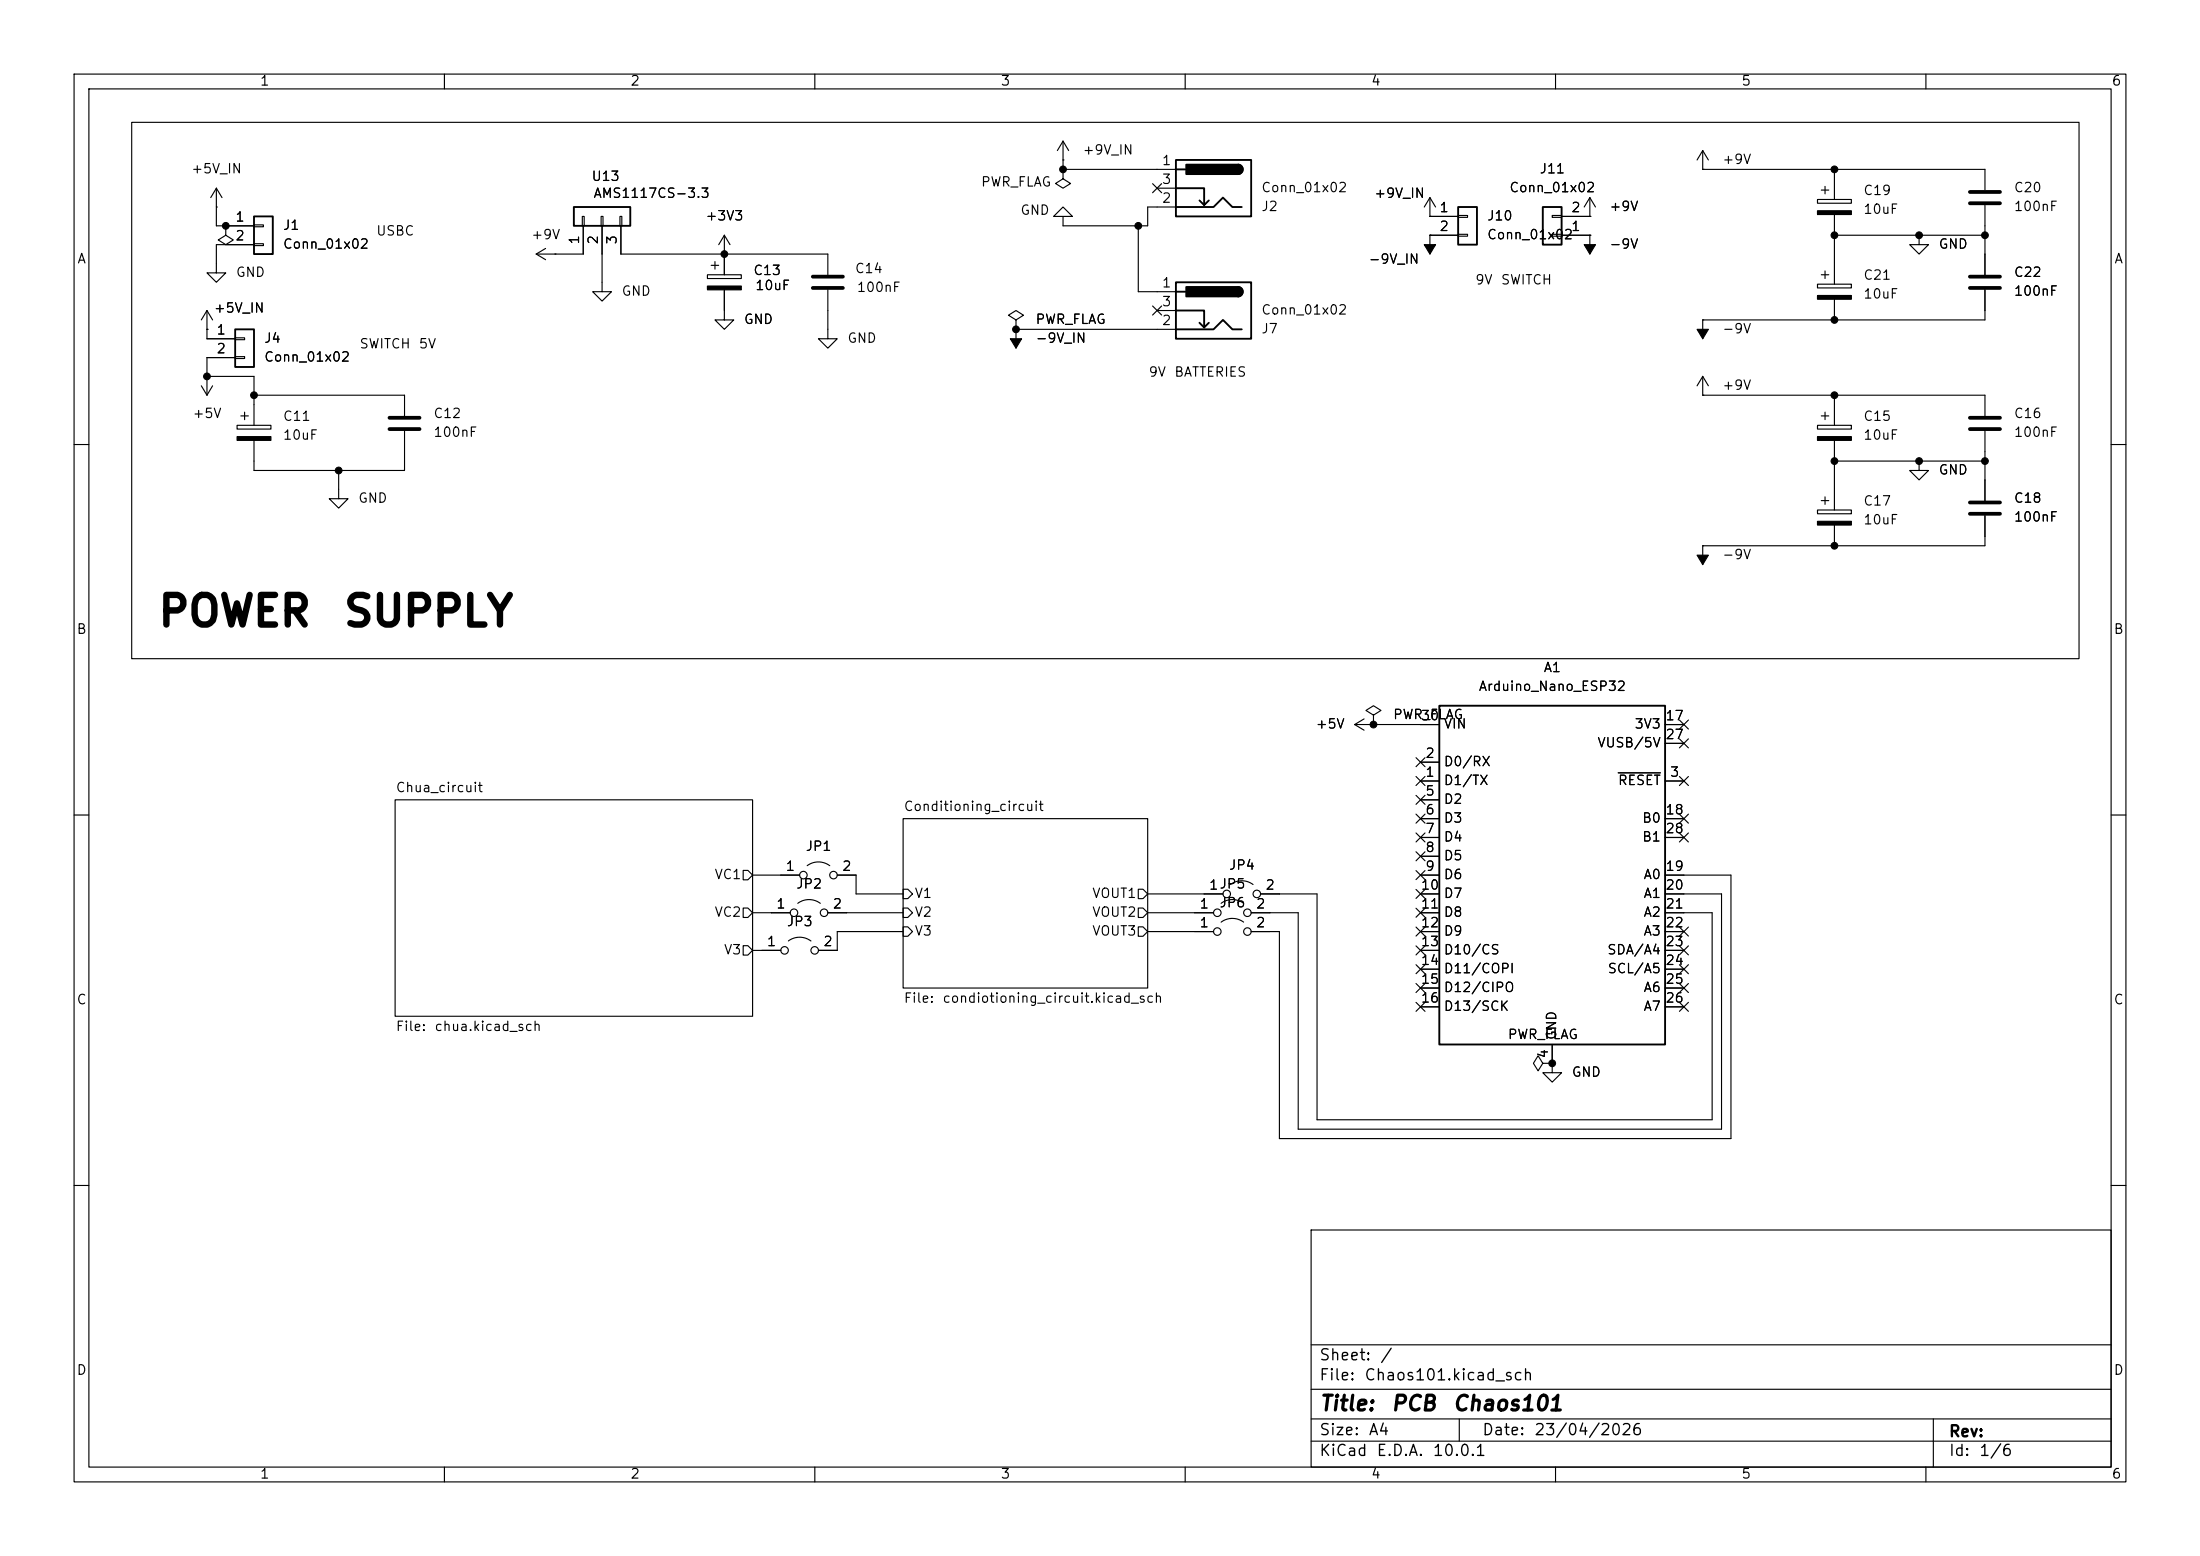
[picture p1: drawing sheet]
<svg xmlns="http://www.w3.org/2000/svg" width="297mm" height="210mm" viewBox="0 0 297 210" stroke-linecap="round" stroke-linejoin="round" font-family="sans-serif">
<g fill="none" stroke="#000" stroke-width=".15">
<path d="M10 10h277v190h-277zM12 12h273v186h-273zM17.8 16.5h262.9v72.4h-262.9zM60 10v2M110 10v2M143.5 19.1l-.8 1.2M143.5 19.1l.8 1.2M143.5 19.1v3.8M160 10v2M210 10v2M260 10v2M29.2 27.9h.1"/>
<path d="M29.2 25.4v5.1h5.1M29.2 25.4l-.8 1.3M29.2 25.4l.8 1.3M30.5 30.5v1.3l1 .6-1 .6-1-.6 1-.6M30.5 30.5h.1M34.3 30.4h1.3v.2h-1.3zM34.3 32.9h1.3v.2h-1.3zM34.3 33h-5.1v3.8h1.3l-1.3 1.3-1.3-1.3h1.3M72.4 34.3l1.3 .8M73.7 33.5l-1.3 .8M74.9 34.3h.1M78.6 29.2h.3v1.3h-.3z"/>
<path d="M78.7 30.5v3.8h-6.3M81.2 29.2h.2v1.3h-.2zM81.3 30.5v8.9h1.2l-1.2 1.2-1.3-1.2h1.3M83.7 29.2h.2v1.3h-.2zM83.8 30.5v3.8h28v2.8M95.5 37.1h4.6v.5h-4.6zM96 35.8h1M96.5 35.3v1M97.8 34.3h.1M97.8 39.1v4.1h1.3l-1.3 1.3-1.3-1.3h1.3M97.8 31.8l-.8 1.2M97.8 31.8l.8 1.2"/>
<path d="M97.8 31.8v5.3M111.8 39.1v6.6h1.2l-1.2 1.3-1.3-1.3h1.3M143.5 22.9v1.2l1 .7-1 .6-1-.6 1-.7M143.5 22.9h.1M143.5 21.6h.1M143.5 22.9h15.2M153.7 30.5v8.9h5M155.6 24.8l1.2 1.2M156.2 25.4h2.5M156.8 24.8l-1.2 1.2M158.7 27.9h-3.8v2.6h-11.4v-1.3h-1.3l1.3-1.3 1.3 1.3h-1.3M193 31.8h.1"/>
<path d="M193 29.2h.1M193 26.7v2.5M193 31.8v2.5M193 29.2h3.8M193 31.8h3.8M193 26.7l-.7 1.2M193 26.7l.8 1.2M196.8 29.1h1.3v.2h-1.3zM196.8 31.6h1.3v.3h-1.3zM209.5 31.6h1.3v.3h-1.3zM209.5 29.1h1.3v.2h-1.3zM210.8 29.2h3.8"/>
<path d="M210.8 31.8h3.8M214.6 29.2h.1M214.6 31.8h.1M214.6 26.7l-.7 1.2M214.6 26.7l.8 1.2M214.6 26.7v2.5M214.6 31.8v2.5M229.9 22.9h.1M229.9 22.9h38.1v2.8M229.9 20.3v2.6M229.9 20.3l-.8 1.3M229.9 20.3l.7 1.3"/>
<path d="M245.4 26.9h4.5v.5h-4.5zM245.4 38.4h4.5v.5h-4.5zM245.9 25.7h1M245.9 37.1h1M246.4 25.1v1.1M246.4 36.6v1M247.6 22.9v4M247.6 29v9.4M247.6 31.8h20.4M259.1 31.8v1.2h1.2l-1.2 1.3-1.3-1.3h1.3M268 27.7v9.4M268 39.1v4.1h-38.1"/>
<path d="M27.2 52.1l.7 1.2M27.9 50.8h.1M27.9 44.5h.1M27.9 41.9v3.8h3.8M27.9 50.8h6.4v6.6M27.9 41.9l-.7 1.3M27.9 41.9l.8 1.3M28.7 52.1l-.8 1.2M31.7 45.6h1.3v.2h-1.3zM31.7 48.1h1.3v.3h-1.3zM31.7 48.3h-3.8v5M32 57.4h4.6v.5h-4.6z"/>
<path d="M32.5 56.1h1M33 55.6v1M34.3 53.3h20.3v2.8M54.6 58.2v5.3h-20.3v-4.1M137.2 43.2l1-.7-1-.6-1.1 .6 1.1 .7v1.3M137.2 44.5h.1M137.2 44.5v2.5M137.2 44.5h21.5M155.6 41.3l1.2 1.2M156.2 41.9h2.5M156.8 41.3l-1.2 1.2M229.9 53.3h.1"/>
<path d="M229.9 43.2h.1M229.9 53.3h38.1v2.8M229.9 50.8l-.8 1.3M229.9 50.8l.7 1.3M229.9 43.2v2.5M229.9 50.8v2.5M245.4 57.4h4.5v.5h-4.5zM245.9 56.1h1M246.4 55.6v1M247.6 40.4v2.8M247.6 53.3v4.1M247.6 59.4v9.4"/>
<path d="M268 58.2v9.4M10 60h2M45.7 63.5v3.8h1.3l-1.3 1.3-1.3-1.3h1.3M229.9 73.7h.1M229.9 73.7v2.5M245.4 68.8h4.5v.5h-4.5zM245.9 67.6h1M246.4 67.1v1M247.6 70.9v2.8M247.6 62.2h20.4M259.1 62.2v1.3h1.2l-1.2 1.3-1.3-1.3h1.3M268 69.6v4.1h-38.1"/>
<path d="M285 60h2M182.9 97.8h11.4M182.9 97.8l1.2 .8M184.1 97l-1.2 .8M185.4 96.5l1-.6-1-.6-1 .6 1 .6v1.3M185.4 97.8h.1M224.8 97.8h2.5M226.7 97.2l1.2 1.2M226.7 99.7l1.2 1.2M227.9 99.7l-1.2 1.2M227.9 97.2l-1.2 1.2M10 110h2"/>
<path d="M53.3 108h48.3v29.2h-48.3zM100.3 117.5h.7l.6 .6-.6 .6h-.7zM101.6 118.1h6.3M109 116.8a2.54 2.54 0 0 1 3 0M113 118.1h2.6v2.6h6.3M121.9 110.5h33v22.9h-33zM166.1 119.4a2.54 2.54 0 0 1 3.1 0M191.2 112.4l1.2 1.2M191.2 104.8l1.2 1.2M191.2 102.3l1.2 1.2M191.2 115l1.2 1.2M191.2 117.5l1.2 1.2"/>
<path d="M191.2 109.9l1.2 1.2M191.2 107.3l1.2 1.3M191.8 105.4h2.5M191.8 102.9h2.5M191.8 108h2.5M191.8 110.5h2.5M191.8 113h2.5M191.8 115.6h2.5M191.8 118.1h2.5M192.4 112.4l-1.2 1.2M192.4 104.8l-1.2 1.2M192.4 102.3l-1.2 1.2"/>
<path d="M192.4 115l-1.2 1.2M192.4 117.5l-1.2 1.2M192.4 109.9l-1.2 1.2M192.4 107.3l-1.2 1.3M218.5 104.3h5.7M224.8 105.4h2.5M224.8 110.5h2.5M224.8 113h2.5M224.8 118.1h8.9v35.6h-61v-28h-3.8M224.8 100.3h2.5M226.7 112.4l1.2 1.2M226.7 109.9l1.2 1.2"/>
<path d="M226.7 104.8l1.2 1.2M227.9 112.4l-1.2 1.2M227.9 109.9l-1.2 1.2M227.9 104.8l-1.2 1.2M285 110h2M100.3 127.6h.7l.6 .7-.6 .6h-.7zM100.3 122.6h.7l.6 .6-.6 .6h-.7zM101.6 123.2h5.1M101.6 128.3h3.8M106.4 127a2.54 2.54 0 0 1 3.1 0M107.7 121.9a2.54 2.54 0 0 1 3 0M111.8 123.2h10.1"/>
<path d="M121.9 120h.7l.6 .7-.6 .6h-.7zM121.9 122.6h.7l.6 .6-.6 .6h-.7zM121.9 125.1h.7l.6 .6-.6 .7h-.7zM121.9 125.7h-8.9v2.6h-2.5M153.7 120h.6l.6 .7-.6 .6h-.6zM153.7 122.6h.6l.6 .6-.6 .6h-.6zM153.7 125.1h.6l.6 .6-.6 .7h-.6zM154.9 120.7h10.2M154.9 123.2h8.9M154.9 125.7h8.9M164.8 124.5a2.54 2.54 0 0 1 3.1 0M164.8 121.9a2.54 2.54 0 0 1 3.1 0"/>
<path d="M170.2 120.7h7.6v30.4h53.3v-27.9h-6.3M191.2 135.3l1.2 1.2M191.2 132.7l1.2 1.3M191.2 127.7l1.2 1.2M191.2 130.2l1.2 1.2M191.2 120l1.2 1.3M191.2 125.1l1.2 1.2M191.2 122.6l1.2 1.2M191.8 120.7h2.5M191.8 123.2h2.5M191.8 125.7h2.5M191.8 128.3h2.5"/>
<path d="M191.8 130.8h2.5M191.8 133.4h2.5M191.8 135.9h2.5M192.4 135.3l-1.2 1.2M192.4 132.7l-1.2 1.3M192.4 127.7l-1.2 1.2M192.4 130.2l-1.2 1.2M192.4 120l-1.2 1.3M192.4 125.1l-1.2 1.2M192.4 122.6l-1.2 1.2M224.8 120.7h7.6v31.7h-57.1v-29.2h-6.4M224.8 125.7h2.5"/>
<path d="M224.8 128.3h2.5M224.8 130.8h2.5M224.8 133.4h2.5M224.8 135.9h2.5M226.7 135.3l1.2 1.2M226.7 127.7l1.2 1.2M226.7 125.1l1.2 1.2M226.7 132.7l1.2 1.3M226.7 130.2l1.2 1.2M227.9 135.3l-1.2 1.2M227.9 127.7l-1.2 1.2M227.9 125.1l-1.2 1.2"/>
<path d="M227.9 132.7l-1.2 1.3M227.9 130.2l-1.2 1.2M208.3 143.5l-.7-1-.6 1 .6 1 .7-1h1.2M209.5 143.5h.1M209.5 143.5v1.3h1.3l-1.3 1.3-1.2-1.3h1.2M209.5 141v2.5M10 160h2M177 166h108v32h-108zM285 160h2M60 198v2M110 198v2M160 198v2"/>
<path d="M177 194.5h108M177 191.5h108M177 187.5h108M177 181.5h108M197 191.5v3M210 198v2M260 198v2M261 191.5v6.5"/>
<circle cx="108.5" cy="118.1" r=".51"/>
<circle cx="112.5" cy="118.1" r=".51"/>
<circle cx="105.9" cy="128.3" r=".51"/>
<circle cx="107.2" cy="123.2" r=".51"/>
<circle cx="110" cy="128.3" r=".51"/>
<circle cx="111.3" cy="123.2" r=".51"/>
<circle cx="164.3" cy="125.7" r=".51"/>
<circle cx="164.3" cy="123.2" r=".51"/>
<circle cx="165.6" cy="120.7" r=".51"/>
<circle cx="168.4" cy="125.7" r=".51"/>
<circle cx="168.4" cy="123.2" r=".51"/>
<circle cx="169.7" cy="120.7" r=".51"/>
</g>
<path d="M109.7 37.3h4.1M109.7 38.9h4.1M265.9 37.3h4.1M265.9 38.9h4.1M265.9 25.9h4.1M265.9 27.4h4.1M52.6 56.4h4M52.6 57.9h4M265.9 56.4h4.1M265.9 57.9h4.1M265.9 67.8h4.1M265.9 69.3h4.1" fill="none" stroke="#000" stroke-width=".51"/>
<g fill="none" stroke="#000" stroke-width=".25">
<path d="M34.3 29.2h2.5v5.1h-2.5zM77.5 27.9h7.6v2.6h-7.6zM158.7 38.1h10.2v7.6h-10.2zM158.7 21.6h10.2v7.6h-10.2zM158.7 27.9h5.1l1.3-1.2 1.3 1.2h1.2M158.7 25.4h3.9v2.3l.6-.6M158.7 39.4h1.3M158.7 22.9h1.3M161.9 27.1l.7 .6M167.1 38.7a.64 .64 0 0 1 .7 .7 .64 .64 0 0 1-.7 .6M167.1 22.2a.64 .64 0 0 1 .7 .7 .64 .64 0 0 1-.7 .6M196.8 27.9h2.6v5.1h-2.6z"/>
<path d="M208.3 27.9h2.5v5.1h-2.5zM31.7 44.5h2.6v5h-2.6zM158.7 44.5h5.1l1.3-1.3 1.3 1.3h1.2M158.7 41.9h3.9v2.3l.6-.6M161.9 43.6l.7 .6M194.3 95.3h30.5v45.7h-30.5z"/>
</g>
<path d="M95.5 38.6h4.6v.5h-4.6zM192.3 33h1.5l-.8 1.3zM213.9 33h1.5l-.8 1.3zM245.4 28.4h4.5v.6h-4.5zM245.4 39.9h4.5v.5h-4.5zM32 58.9h4.6v.5h-4.6zM136.4 45.7h1.5l-.7 1.3zM229.1 44.5h1.5l-.7 1.2zM245.4 58.9h4.5v.5h-4.5zM229.1 74.9h1.5l-.7 1.3zM245.4 70.4h4.5v.5h-4.5z" fill="#000" stroke="#000" stroke-width=".15"/>
<path d="M160.1 38.7h7v1.3h-7zM160.1 22.2h7v1.3h-7zM167.1 22.2a.64 .64 0 0 1 .7 .7 .64 .64 0 0 1-.7 .6zM167.1 38.7a.64 .64 0 0 1 .7 .7 .64 .64 0 0 1-.7 .6z" fill="#000" stroke="#000" stroke-width=".25"/>
<g fill="#000" stroke="#000" stroke-width=".14">
<circle cx="30.5" cy="30.5" r=".46"/>
<circle cx="97.8" cy="34.3" r=".46"/>
<circle cx="143.5" cy="22.9" r=".46"/>
<circle cx="153.7" cy="30.5" r=".46"/>
<circle cx="247.6" cy="22.9" r=".46"/>
<circle cx="247.6" cy="31.8" r=".46"/>
<circle cx="259.1" cy="31.8" r=".46"/>
<circle cx="268" cy="31.8" r=".46"/>
<circle cx="27.9" cy="50.8" r=".46"/>
<circle cx="34.3" cy="53.3" r=".46"/>
<circle cx="137.2" cy="44.5" r=".46"/>
<circle cx="247.6" cy="43.2" r=".46"/>
<circle cx="247.6" cy="53.3" r=".46"/>
<circle cx="45.7" cy="63.5" r=".46"/>
<circle cx="247.6" cy="62.2" r=".46"/>
<circle cx="247.6" cy="73.7" r=".46"/>
<circle cx="259.1" cy="62.2" r=".46"/>
<circle cx="268" cy="62.2" r=".46"/>
<circle cx="185.4" cy="97.8" r=".46"/>
<circle cx="209.5" cy="143.5" r=".46"/>
</g>
<g font-size="4">
<text x="21.1" y="85.5">POWER</text>
<text x="46.1" y="85.5">SUPPLY</text>
</g>
<g font-size="2">
<text x="178" y="190.9">Title:</text>
<text x="187.7" y="190.9">PCB</text>
<text x="196" y="190.9">Chaos101</text>
</g>
<g font-size="1.5">
<text x="178" y="184">Sheet:</text>
<text x="186.2" y="184">/</text>
<text x="178" y="186.7">File:</text>
<text x="184.1" y="186.7">Chaos101.kicad_sch</text>
<text x="178" y="196.9">KiCad</text>
<text x="178" y="194.1">Size:</text>
<text x="184.7" y="194.1">A4</text>
<text x="185.7" y="196.9">E.D.A.</text>
<text x="193.3" y="196.9">10.0.1</text>
<text x="200" y="194.1">Date:</text>
<text x="207" y="194.1">23/04/2026</text>
<text x="263" y="194.3">Rev:</text>
<text x="263" y="196.9">Id:</text>
<text x="267.1" y="196.9">1/6</text>
</g>
<g font-size="1.3">
<text x="35" y="11.9">1</text>
<text x="85" y="11.9">2</text>
<text x="135" y="11.9">3</text>
<text x="185" y="11.9">4</text>
<text x="235" y="11.9">5</text>
<text x="285" y="11.9">6</text>
<text x="25.7" y="23.7">+5V_IN</text>
<text x="146.1" y="21.2">+9V_IN</text>
<text x="156.8" y="22.6">1</text>
<text x="207.8" y="23.7">J11</text>
<text x="232.4" y="22.5">+9V</text>
<text x="79.8" y="24.7">U13</text>
<text x="80" y="27">AMS1117CS-3.3</text>
<text x="132.3" y="25.5">PWR_FLAG</text>
<text x="137.7" y="29.3">GND</text>
<text x="156.8" y="27.7">2</text>
<text x="156.8" y="25.1">3</text>
<text x="170.2" y="28.8">J2</text>
<text x="170.2" y="26.3">Conn_01x02</text>
<text x="185.4" y="27">+9V_IN</text>
<text x="194.2" y="29">1</text>
<text x="203.7" y="26.3">Conn_01x02</text>
<text x="212" y="29">2</text>
<text x="217.2" y="28.8">+9V</text>
<text x="251.5" y="26.6">C19</text>
<text x="251.5" y="29.2">10uF</text>
<text x="271.8" y="28.8">100nF</text>
<text x="271.8" y="26.3">C20</text>
<text x="10.3" y="35.9">A</text>
<text x="31.7" y="30.2">1</text>
<text x="31.7" y="32.8">2</text>
<text x="38.1" y="31.3">J1</text>
<text x="38.1" y="33.9">Conn_01x02</text>
<text x="50.7" y="32.1">USBC</text>
<text x="71.6" y="32.6">+9V</text>
<text x="78.5" y="33.1" transform="rotate(-90 78.5 33.1)">1</text>
<text x="81" y="33.1" transform="rotate(-90 81 33.1)">2</text>
<text x="83.6" y="33.1" transform="rotate(-90 83.6 33.1)">3</text>
<text x="95.1" y="30.1">+3V3</text>
<text x="184.7" y="35.9">-9V_IN</text>
<text x="194.2" y="31.5">2</text>
<text x="200.7" y="32.6">Conn_01x02</text>
<text x="200.7" y="30.1">J10</text>
<text x="212" y="31.5">1</text>
<text x="217.2" y="33.9">-9V</text>
<text x="261.6" y="33.9">GND</text>
<text x="285.3" y="35.9">A</text>
<text x="31.8" y="37.7">GND</text>
<text x="83.8" y="40.2">GND</text>
<text x="101.6" y="37.4">C13</text>
<text x="101.9" y="39.5">10uF</text>
<text x="115.3" y="37.2">C14</text>
<text x="115.6" y="39.7">100nF</text>
<text x="156.8" y="39.1">1</text>
<text x="156.8" y="41.7">3</text>
<text x="199.1" y="38.7">9V</text>
<text x="202.5" y="38.7">SWITCH</text>
<text x="251.5" y="38.1">C21</text>
<text x="251.5" y="40.6">10uF</text>
<text x="271.8" y="40.2">100nF</text>
<text x="271.8" y="37.7">C22</text>
<text x="28.8" y="42.5">+5V_IN</text>
<text x="29.1" y="45.5">1</text>
<text x="35.6" y="46.6">J4</text>
<text x="48.4" y="47.3">SWITCH</text>
<text x="56.4" y="47.3">5V</text>
<text x="100.3" y="44">GND</text>
<text x="114.3" y="46.6">GND</text>
<text x="139.7" y="44">PWR_FLAG</text>
<text x="139.7" y="46.6">-9V_IN</text>
<text x="156.8" y="44.2">2</text>
<text x="170.2" y="45.3">J7</text>
<text x="170.2" y="42.8">Conn_01x02</text>
<text x="232.4" y="45.3">-9V</text>
<text x="29.1" y="48">2</text>
<text x="35.6" y="49.1">Conn_01x02</text>
<text x="155" y="51.2">9V</text>
<text x="158.4" y="51.2">BATTERIES</text>
<text x="232.4" y="52.9">+9V</text>
<text x="25.9" y="56.7">+5V</text>
<text x="38.1" y="57.1">C11</text>
<text x="38.1" y="59.7">10uF</text>
<text x="58.4" y="59.3">100nF</text>
<text x="58.4" y="56.7">C12</text>
<text x="251.5" y="57.1">C15</text>
<text x="251.5" y="59.7">10uF</text>
<text x="271.8" y="59.3">100nF</text>
<text x="271.8" y="56.7">C16</text>
<text x="261.6" y="64.4">GND</text>
<text x="48.3" y="68.2">GND</text>
<text x="251.5" y="68.6">C17</text>
<text x="251.5" y="71.1">10uF</text>
<text x="271.8" y="70.7">100nF</text>
<text x="271.8" y="68.2">C18</text>
<text x="232.4" y="75.8">-9V</text>
<text x="10.3" y="85.9">B</text>
<text x="285.3" y="85.9">B</text>
<text x="199.5" y="93.6">Arduino_Nano_ESP32</text>
<text x="208.3" y="91">A1</text>
<text x="177.5" y="98.7">+5V</text>
<text x="188" y="97.4">PWR_FLAG</text>
<text x="191.7" y="97.5">30</text>
<text x="194.8" y="98.7">VIN</text>
<text x="215.6" y="101.2">VUSB/5V</text>
<text x="220.6" y="98.7">3V3</text>
<text x="224.7" y="97.5">17</text>
<text x="224.7" y="100.1">27</text>
<text x="53.3" y="107.2">Chua_circuit</text>
<text x="192.3" y="105.2">1</text>
<text x="192.3" y="102.6">2</text>
<text x="192.3" y="107.7">5</text>
<text x="194.8" y="106.3">D1/TX</text>
<text x="194.8" y="103.7">D0/RX</text>
<text x="218.3" y="106.3">RESET</text>
<text x="225.4" y="105.2">3</text>
<text x="121.9" y="109.8">Conditioning_circuit</text>
<text x="192.3" y="110.2">6</text>
<text x="192.3" y="112.8">7</text>
<text x="194.8" y="108.8">D2</text>
<text x="194.8" y="111.4">D3</text>
<text x="194.8" y="113.9">D4</text>
<text x="221.6" y="111.4">B0</text>
<text x="221.6" y="113.9">B1</text>
<text x="224.7" y="110.2">18</text>
<text x="224.7" y="112.8">28</text>
<text x="96.4" y="119">VC1</text>
<text x="106" y="117.9">1</text>
<text x="108.7" y="115.2">JP1</text>
<text x="113.6" y="117.9">2</text>
<text x="165.8" y="117.7">JP4</text>
<text x="192.3" y="115.3">8</text>
<text x="192.3" y="117.9">9</text>
<text x="194.8" y="116.4">D5</text>
<text x="194.8" y="119">D6</text>
<text x="221.8" y="119">A0</text>
<text x="224.7" y="117.9">19</text>
<text x="96.4" y="124.1">VC2</text>
<text x="104.7" y="122.9">1</text>
<text x="106.1" y="125.3">JP3</text>
<text x="107.4" y="120.2">JP2</text>
<text x="112.3" y="122.9">2</text>
<text x="123.4" y="121.5">V1</text>
<text x="123.4" y="124.1">V2</text>
<text x="147.3" y="121.5">VOUT1</text>
<text x="147.3" y="124.1">VOUT2</text>
<text x="161.9" y="125.5">1</text>
<text x="161.9" y="122.9">1</text>
<text x="163.1" y="120.4">1JP5</text>
<text x="164.5" y="122.8">JP6</text>
<text x="169.5" y="125.5">2</text>
<text x="169.5" y="122.9">2</text>
<text x="170.7" y="120.4">2</text>
<text x="191.7" y="120.4">10</text>
<text x="191.7" y="122.9">11</text>
<text x="191.7" y="125.5">12</text>
<text x="194.8" y="121.5">D7</text>
<text x="194.8" y="124.1">D8</text>
<text x="221.8" y="121.5">A1</text>
<text x="221.8" y="124.1">A2</text>
<text x="224.7" y="120.4">20</text>
<text x="224.7" y="122.9">21</text>
<text x="224.7" y="125.5">22</text>
<text x="97.6" y="129.1">V3</text>
<text x="103.4" y="128">1</text>
<text x="111.1" y="128">2</text>
<text x="123.4" y="126.6">V3</text>
<text x="147.3" y="126.6">VOUT3</text>
<text x="191.7" y="128">13</text>
<text x="191.7" y="130.6">14</text>
<text x="194.8" y="126.6">D9</text>
<text x="194.8" y="129.1">D10/CS</text>
<text x="194.8" y="131.7">D11/COPI</text>
<text x="216.9" y="129.1">SDA/A4</text>
<text x="216.9" y="131.7">SCL/A5</text>
<text x="221.8" y="126.6">A3</text>
<text x="224.7" y="128">23</text>
<text x="224.7" y="130.6">24</text>
<text x="10.3" y="135.9">C</text>
<text x="121.9" y="135.7">File:</text>
<text x="127.1" y="135.7">condiotioning_circuit.kicad_sch</text>
<text x="191.7" y="133.1">15</text>
<text x="191.7" y="135.6">16</text>
<text x="194.8" y="134.2">D12/CIPO</text>
<text x="194.8" y="136.8">D13/SCK</text>
<text x="221.8" y="134.2">A6</text>
<text x="221.8" y="136.8">A7</text>
<text x="224.7" y="133.1">25</text>
<text x="224.7" y="135.6">26</text>
<text x="285.3" y="135.9">C</text>
<text x="53.3" y="139.5">File:</text>
<text x="58.6" y="139.5">chua.kicad_sch</text>
<text x="203.5" y="140.6">PWR_FLAG</text>
<text x="209.3" y="142.9" transform="rotate(-90 209.3 142.9)">4</text>
<text x="210.4" y="140.5" transform="rotate(-90 210.4 140.5)">GND</text>
<text x="212.1" y="145.6">GND</text>
<text x="10.3" y="185.9">D</text>
<text x="285.3" y="185.9">D</text>
<text x="35" y="199.9">1</text>
<text x="85" y="199.9">2</text>
<text x="135" y="199.9">3</text>
<text x="185" y="199.9">4</text>
<text x="235" y="199.9">5</text>
<text x="285" y="199.9">6</text>
</g>
</svg>
